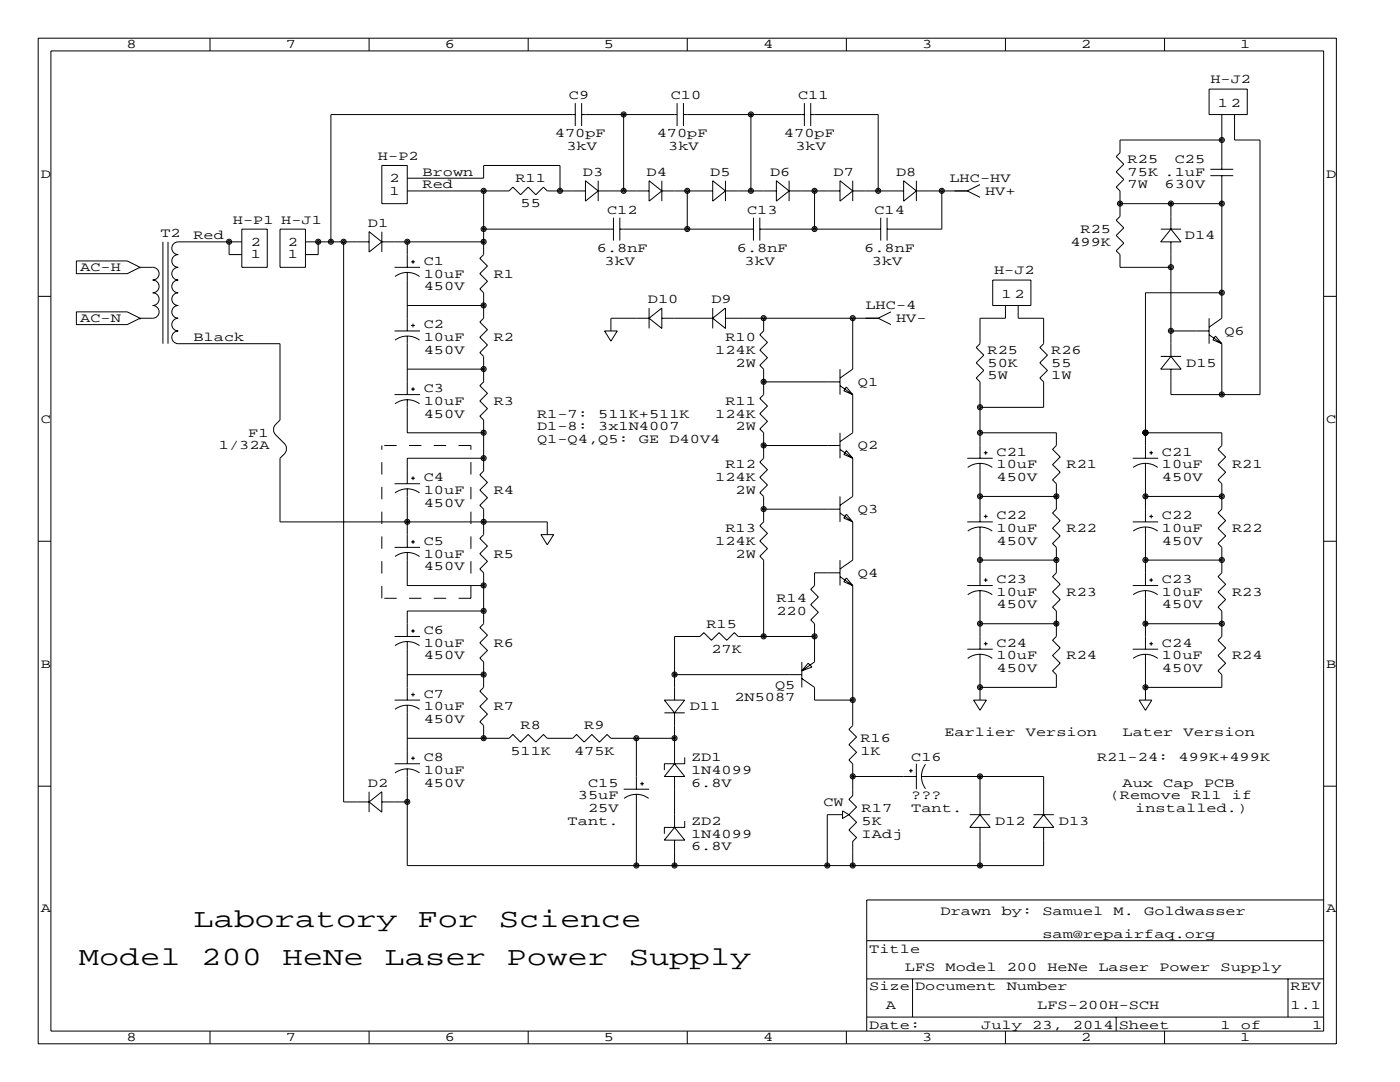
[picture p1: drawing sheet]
<svg xmlns="http://www.w3.org/2000/svg" width="279mm" height="216mm" viewBox="0 0 279 216" stroke-linecap="round" stroke-linejoin="round" font-family="sans-serif">
<g fill="none" stroke="#000" stroke-width=".2">
<path d="M7.6 7.6h259.1v200.7h-259.1zM10.2 10.2h254v195.5h-254zM41.9 7.6v2.6M73.7 7.6v2.6M105.4 7.6v2.6M137.2 7.6v2.6M168.9 7.6v2.6M200.7 7.6v2.6M232.4 7.6v2.6M241.3 17.8h7.6v5.1h-7.6zM76.2 33h5.1v7.6h-5.1zM81.3 38.1h20.3l.8-.8 1.5 1.6 1.5-1.6 1.5 1.6 1.6-1.6 .7 .8h7.6"/>
<path d="M81.3 35.6h15.2v-2.6h15.3v5.1M96.5 38.1v12.7l-.7 .8 1.5 1.5-1.5 1.5 1.5 1.5-1.5 1.6 .7 .7v5.1l-.7 .8 1.5 1.5-1.5 1.5 1.5 1.5-1.5 1.6 .7 .7v5.1l-.7 .8 1.5 1.5-1.5 1.5 1.5 1.5-1.5 1.6 .7 .7v10.2l-.7 .7 1.5 1.6-1.5 1.5 1.5 1.5-1.5 1.5 .7 .8v5.1l-.7 .7 1.5 1.6-1.5 1.5 1.5 1.5-1.5 1.5 .7 .8v10.2l-.7 .7 1.5 1.5-1.5 1.6 1.5 1.5-1.5 1.5 .7 .8v5.1l-.7 .7 1.5 1.5-1.5 1.6 1.5 1.5-1.5 1.5 .7 .8v2.5M114.8 22.9h-48.8v25.4M114.8 20.6v4.5M116.1 22.9h19M116.1 20.6v4.5M116.8 36.1l2.6 2-2.6 2zM119.4 38.1h10.1M119.4 36.1v4M124.5 22.9v15.2M129.5 36.1l2.6 2-2.6 2zM132.1 38.1h10.1"/>
<path d="M132.1 36.1v4M135.1 20.6v4.5M136.4 22.9h24.1M136.4 20.6v4.5M137.2 38.1v7.6M142.2 36.1l2.6 2-2.6 2zM144.8 38.1h10.1M144.8 36.1v4M149.9 22.9v15.2M154.9 36.1l2.6 2-2.6 2zM157.5 38.1h10.1M157.5 36.1v4"/>
<path d="M160.5 20.6v4.5M161.8 22.9h13.5v15.2M161.8 20.6v4.5M162.6 38.1v7.6M167.6 36.1l2.6 2-2.6 2zM170.2 38.1h10.1M170.2 36.1v4M180.3 36.1l2.6 2-2.6 2zM182.9 38.1h10.1M182.9 36.1v4M188 38.1v7.6h-11M193 38.1l2.6 1.3"/>
<path d="M195.6 36.8l-2.6 1.3M241.6 33.8h4.5M241.6 35.1h4.5M243.8 27.9h-20.3v2.6l-.7 .7 1.5 1.6-1.5 1.5 1.5 1.5-1.5 1.5 .7 .8v5.1l-.7 .7 1.5 1.6-1.5 1.5 1.5 1.5-1.5 1.5 .7 .8v2.5h10.2M243.8 22.9v10.9M243.8 35.1v28.4l-2.5 1.8M246.4 22.9v5h5.1v50.8h-17.8v-5M7.6 59.1h2.6M15.2 52.1h10.2l2.5 1.2-2.5 1.3h-10.2zM27.9 53.3h2.6a1.27 1.27 0 0 1 1.3 1.3 1.27 1.27 0 0 1-1.3 1.3 1.27 1.27 0 0 1 1.2 1.2 1.27 1.27 0 0 1-1.2 1.3 1.27 1.27 0 0 1 1.3 1.3 1.27 1.27 0 0 1-1.3 1.3 1.27 1.27 0 0 1 1.3 1.2 1.27 1.27 0 0 1-1.3 1.3h-2.6M27.9 53.3h.1M32.5 48.3v20.3"/>
<path d="M33.5 48.3v20.3M45.7 48.3v2.5h2.6M48.3 48.3h-12.7a1.27 1.27 0 0 0-1.3 1.2 1.27 1.27 0 0 0 1.3 1.3 1.27 1.27 0 0 0-1.3 1.3 1.27 1.27 0 0 0 1.3 1.2 1.27 1.27 0 0 0-1.3 1.3 1.27 1.27 0 0 0 1.3 1.3 1.27 1.27 0 0 0-1.3 1.3 1.27 1.27 0 0 0 1.3 1.2 1.27 1.27 0 0 0-1.3 1.3 1.27 1.27 0 0 0 1.3 1.3 1.27 1.27 0 0 0-1.3 1.2 1.27 1.27 0 0 0 1.3 1.3 1.27 1.27 0 0 0-1.3 1.3 1.27 1.27 0 0 0 1.3 1.2 1.27 1.27 0 0 0-1.3 1.3 1.27 1.27 0 0 0 1.3 1.3h20.3v15.2l-1 1-.3 .5v.8l.3 .5 2 2 .2 .6v.7l-.2 .5-1 1v12.7h53.3v2.6M48.3 45.7h5v7.6h-5zM55.9 45.7h5.1v7.6h-5.1zM61 48.3h12.7M63.5 48.3v2.5h-2.5M68.6 48.3v111.7h5.1M73.7 46.2l2.5 2.1-2.5 2zM76.2 48.3h20.3M76.2 46.2v4.1M78.7 53.3h5.1"/>
<path d="M78.8 55.2a4.1 4.1 0 0 1 4.9 0M81.3 48.3v5M81.3 54.4v11.6M82 52.2h.8M82.4 51.9v.7M96.5 45.7h25.9M122.4 43.4v4.6M123.7 45.7h26.7M123.7 43.4v4.6M150.4 43.4v4.6M151.6 45.7h24.2M151.6 43.4v4.6"/>
<path d="M175.8 43.4v4.6M177 43.4v4.6M198.1 55.9h7.6v5.1h-7.6zM223.5 40.6h.1M223.5 40.6h20.3M231.6 45.7h4.1M233.7 40.6h.1M233.7 40.6v5.1M233.7 48.3v22.8M233.7 45.7l2 2.6h-4.1zM243.8 58.4h-15.2v33M264.2 59.1h2.5"/>
<path d="M15.2 62.2h10.2l2.5 1.3-2.5 1.3h-10.2zM27.9 63.5h.1M78.7 66h5.1M78.7 78.7h5.1M78.8 67.9a4.1 4.1 0 0 1 4.9 0M81.3 61h15.2M81.3 67.1v11.6M81.3 79.8v6.6h15.2M81.3 73.7h15.2M82 64.9h.8M82 77.6h.8M82.4 64.6v.7"/>
<path d="M82.4 77.3v.7M120.6 66h2.6l-1.3 2.1zM129.5 61.5v4M129.5 63.5l2.6-2v4zM129.5 63.5h-7.6v2.5M132.1 63.5h10.1M142.2 61.5v4M142.2 63.5l2.6-2v4zM144.8 63.5h30.5M152.4 63.5v2.5l-.8 .8 1.6 1.5-1.6 1.5 1.6 1.6-1.6 1.5 .8 .8v5l-.8 .8 1.6 1.5-1.6 1.5 1.6 1.6-1.6 1.5 .8 .8v5l-.8 .8 1.6 1.5-1.6 1.5 1.6 1.6-1.6 1.5 .8 .8v5l-.8 .8 1.6 1.5-1.6 1.5 1.6 1.6-1.6 1.5 .8 .8v15.2M152.4 76.2h15.2M167.6 73.7v5"/>
<path d="M167.6 77l2.6 1.7M168.9 77.2l1.3 1.5-1.8-.7zM170.2 63.5v10.2l-2.6 1.7M170.2 78.7v7.7l-2.6 1.7M175.3 63.5l2.5 1.3M177.8 62.2l-2.5 1.3M200.7 61v2.5h-5.1v5.1l-.8 .7 1.5 1.6-1.5 1.5 1.5 1.5-1.5 1.5 .8 .8v15.2M203.2 61v2.5h5.1v5.1l-.8 .7 1.5 1.6-1.5 1.5 1.5 1.5-1.5 1.5 .8 .8v5.1h-12.7M231.6 71.1h4.1M233.7 66h7.6M233.7 71.1l2 2.6h-4.1zM241.3 63.5v5.1"/>
<path d="M241.3 66.8l2.5 1.8M242.6 67.1l1.2 1.5-1.7-.8zM243.8 68.6v10.1M78.7 96.5h5.1M78.8 80.6a4.1 4.1 0 0 1 4.9 0M78.8 98.4a4.1 4.1 0 0 1 4.9 0M81.3 97.5v11.7M82 95.4h.8M82.4 95v.8M96.5 91.4h-15.2v5.1M152.4 88.9h15.2M167.6 86.4v5"/>
<path d="M167.6 99.1v5M167.6 89.7l2.6 1.7M168.9 89.9l1.3 1.5-1.8-.7zM170.2 91.4v7.7l-2.6 1.7M193 91.4h5.1M193.1 93.3a4.1 4.1 0 0 1 4.9 0M195.6 92.5v11.6M195.6 86.4h15.2v2.5l-.7 .8 1.5 1.5-1.5 1.5 1.5 1.5-1.5 1.6 .7 .7v5.1l-.7 .8 1.5 1.5-1.5 1.5 1.5 1.5-1.5 1.6 .7 .7v5.1l-.7 .8 1.5 1.5-1.5 1.5 1.5 1.5-1.5 1.6 .7 .7v5.1l-.7 .8 1.5 1.5-1.5 1.5 1.5 1.5-1.5 1.6 .7 .7v2.6h-15.2M195.6 99.1h15.2M196.3 90.3h.8M196.7 90v.7M226.1 91.4h5"/>
<path d="M226.2 93.3a4.1 4.1 0 0 1 4.8 0M228.6 86.4h.1M228.6 86.4h15.2v2.5l-.7 .8 1.5 1.5-1.5 1.5 1.5 1.5-1.5 1.6 .7 .7v5.1l-.7 .8 1.5 1.5-1.5 1.5 1.5 1.5-1.5 1.6 .7 .7v5.1l-.7 .8 1.5 1.5-1.5 1.5 1.5 1.5-1.5 1.6 .7 .7v5.1l-.7 .8 1.5 1.5-1.5 1.5 1.5 1.5-1.5 1.6 .7 .7v2.6h-15.2M228.6 92.5v11.6M228.6 99.1h15.2M229.4 90.3h.7M229.7 90v.7M7.6 108h2.6M78.7 109.2h5.1M78.8 111.1a4.1 4.1 0 0 1 4.9 0M81.3 110.2v6.6h15.2M82 108.1h.8"/>
<path d="M82.4 107.7v.8M107.9 106.7h2.6l-1.3 2zM152.4 101.6h15.2M167.6 111.8v5M167.6 102.4l2.6 1.7M167.6 114.3h-5v2.5l-.8 .8 1.5 1.5-1.5 1.5 1.5 1.6-1.5 1.5 .8 .8v7.6l-2.6 1.8M167.6 115.1l2.6 1.7M168.9 102.6l1.3 1.5-1.8-.7zM168.9 115.3l1.3 1.5-1.8-.7zM170.2 104.1v7.7l-2.6 1.7M170.2 116.8v28l-.8 .7 1.5 1.6-1.5 1.5 1.5 1.5-1.5 1.5 .8 .8v6.3l-.8 .8 1.5 1.5-1.5 1.6M193 104.1h5.1"/>
<path d="M193 116.8h5.1M193.1 106a4.1 4.1 0 0 1 4.9 0M193.1 118.7a4.1 4.1 0 0 1 4.9 0M195.6 105.2v11.6M195.6 117.9v11.6M195.6 111.8h15.2M196.3 103h.8M196.3 115.7h.8M196.7 102.7v.7M196.7 115.4v.7M226.1 104.1h5M226.1 116.8h5"/>
<path d="M226.2 106a4.1 4.1 0 0 1 4.8 0M226.2 118.7a4.1 4.1 0 0 1 4.8 0M228.6 105.2v11.6M228.6 117.9v11.6M228.6 111.8h15.2M229.4 103h.7M229.4 115.7h.7M229.7 102.7v.7M229.7 115.4v.7M264.2 108h2.5M78.7 139.7h5.1M78.7 127h5.1"/>
<path d="M78.8 128.8a4.1 4.1 0 0 1 4.9 0M81.3 128v11.7M81.3 134.6h15.2M82 125.9h.8M82 138.6h.8M82.4 125.5v.8M82.4 138.2v.8M96.5 121.9h-15.2v5.1M132.6 139.7h4.1l-2.1 2.5zM134.6 134.6h25.4M160 135.4l2.6 1.8v2.5h7.6M160 132.1v5.1"/>
<path d="M161.3 132.3l.8 .8-2.1 .8zM162.6 127h-15.3l-.7-.8-1.6 1.6-1.5-1.6-1.5 1.6-1.5-1.6-.8 .8h-5.1v12.7M193 129.5h5.1M193.1 131.4a4.1 4.1 0 0 1 4.9 0M194.3 139.7h2.5l-1.2 2zM195.6 130.6v9.1M195.6 124.5h15.2M196.3 128.4h.8M196.7 128.1v.7M226.1 129.5h5M226.2 131.4a4.1 4.1 0 0 1 4.8 0M227.3 139.7h2.6l-1.3 2z"/>
<path d="M228.6 130.6v9.1M228.6 124.5h15.2M229.4 128.4h.7M229.7 128.1v.7M7.6 156.9h2.6M73.7 158v4.1M78.7 152.4h5.1M78.8 141.5a4.1 4.1 0 0 1 4.9 0M78.8 154.2a4.1 4.1 0 0 1 4.9 0M81.3 140.7v11.7M81.3 153.4v19.3h127v-7.6M81.3 147.3h20.3l.8-.7 1.5 1.5 1.5-1.5 1.5 1.5 1.6-1.5 .7 .7h5.1l.8-.7 1.5 1.5 1.5-1.5 1.5 1.5 1.6-1.5 .7 .7h12.7"/>
<path d="M82 151.3h.8M82.4 150.9v.8M124.5 157.5h5M124.6 159.3a4.1 4.1 0 0 1 4.8 0M127 147.3v10.2M127 158.5v14.2M127.8 156.4h.7M128.1 156v.8M132.6 142.2h4.1M134.6 152.4l2.1 2.5h-4.1zM134.6 142.2v10.2M134.6 154.9v10.2"/>
<path d="M136.7 151.1v1.3h-4.1v1.3M170.2 154.9h12.7M181.4 153.8h.8M181.8 153.4v.8M182.9 152.4v5.1M183.9 154.9h24.4v7.7M184.7 152.5a4.1 4.1 0 0 0 0 4.9M195.6 154.9v7.7M264.2 156.9h2.5M73.7 160l2.5-2v4.1zM76.2 160h5.1M134.6 167.6v5.1"/>
<path d="M134.6 165.1l2.1 2.5h-4.1zM136.7 163.8v1.3h-4.1v1.3M168.1 162.6h-3v10.1M168.1 161.8l1.3 .8-1.3 .7zM169.4 162.6l1.5 1.5-1.5 1.5 1.5 1.5-.7 .8v4.8M193.5 162.6h4.1M195.6 165.1v7.6M195.6 162.6l2 2.5h-4.1zM206.2 162.6h4.1M208.3 162.6l2 2.5h-4.1zM264.2 179.6h-91.2v26.1M173 195.3h91.2"/>
<path d="M173 187.7h91.2M182.1 195.3v7.6M257 195.3v7.6M41.9 205.7v2.6M73.7 205.7v2.6M105.4 205.7v2.6M137.2 205.7v2.6M168.9 205.7v2.6M173 202.9h91.2M200.7 205.7v2.6M222.8 202.9v2.8M232.4 205.7v2.6"/>
<circle cx="96.5" cy="38.1" r=".51"/>
<circle cx="96.5" cy="38.1" r=".25"/>
<circle cx="111.8" cy="38.1" r=".51"/>
<circle cx="111.8" cy="38.1" r=".25"/>
<circle cx="124.5" cy="22.8" r=".51"/>
<circle cx="124.5" cy="38.1" r=".51"/>
<circle cx="124.5" cy="22.8" r=".25"/>
<circle cx="124.5" cy="38.1" r=".25"/>
<circle cx="137.2" cy="38.1" r=".51"/>
<circle cx="137.2" cy="38.1" r=".25"/>
<circle cx="149.9" cy="22.8" r=".51"/>
<circle cx="149.9" cy="38.1" r=".51"/>
<circle cx="149.9" cy="22.8" r=".25"/>
<circle cx="149.9" cy="38.1" r=".25"/>
<circle cx="162.6" cy="38.1" r=".51"/>
<circle cx="162.6" cy="38.1" r=".25"/>
<circle cx="175.3" cy="38.1" r=".51"/>
<circle cx="175.3" cy="38.1" r=".25"/>
<circle cx="188" cy="38.1" r=".51"/>
<circle cx="188" cy="38.1" r=".25"/>
<circle cx="243.8" cy="27.9" r=".51"/>
<circle cx="243.8" cy="27.9" r=".25"/>
<circle cx="45.7" cy="48.2" r=".51"/>
<circle cx="45.7" cy="48.2" r=".25"/>
<circle cx="63.5" cy="48.2" r=".51"/>
<circle cx="63.5" cy="48.2" r=".25"/>
<circle cx="66" cy="48.2" r=".51"/>
<circle cx="66" cy="48.2" r=".25"/>
<circle cx="68.6" cy="48.2" r=".51"/>
<circle cx="68.6" cy="48.2" r=".25"/>
<circle cx="81.3" cy="48.2" r=".51"/>
<circle cx="81.3" cy="48.2" r=".25"/>
<circle cx="96.5" cy="45.7" r=".51"/>
<circle cx="96.5" cy="48.2" r=".51"/>
<circle cx="96.5" cy="48.2" r=".25"/>
<circle cx="96.5" cy="45.7" r=".25"/>
<circle cx="137.2" cy="45.7" r=".51"/>
<circle cx="137.2" cy="45.7" r=".25"/>
<circle cx="162.6" cy="45.7" r=".51"/>
<circle cx="162.6" cy="45.7" r=".25"/>
<circle cx="223.5" cy="40.6" r=".51"/>
<circle cx="223.5" cy="40.6" r=".25"/>
<circle cx="233.7" cy="53.3" r=".51"/>
<circle cx="233.7" cy="40.6" r=".51"/>
<circle cx="233.7" cy="40.6" r=".25"/>
<circle cx="233.7" cy="53.3" r=".25"/>
<circle cx="243.8" cy="40.6" r=".51"/>
<circle cx="243.8" cy="58.4" r=".51"/>
<circle cx="243.8" cy="40.6" r=".25"/>
<circle cx="243.8" cy="58.4" r=".25"/>
<circle cx="96.5" cy="60.9" r=".51"/>
<circle cx="96.5" cy="73.6" r=".51"/>
<circle cx="96.5" cy="73.6" r=".25"/>
<circle cx="96.5" cy="60.9" r=".25"/>
<circle cx="152.4" cy="76.2" r=".51"/>
<circle cx="152.4" cy="63.5" r=".51"/>
<circle cx="152.4" cy="63.5" r=".25"/>
<circle cx="152.4" cy="76.2" r=".25"/>
<circle cx="170.2" cy="63.5" r=".51"/>
<circle cx="170.2" cy="63.5" r=".25"/>
<circle cx="233.7" cy="66" r=".51"/>
<circle cx="233.7" cy="66" r=".25"/>
<circle cx="243.8" cy="78.7" r=".51"/>
<circle cx="243.8" cy="78.7" r=".25"/>
<circle cx="96.5" cy="86.3" r=".51"/>
<circle cx="96.5" cy="91.4" r=".51"/>
<circle cx="96.5" cy="86.3" r=".25"/>
<circle cx="96.5" cy="91.4" r=".25"/>
<circle cx="152.4" cy="88.9" r=".51"/>
<circle cx="152.4" cy="88.9" r=".25"/>
<circle cx="195.6" cy="99" r=".51"/>
<circle cx="195.6" cy="81.3" r=".51"/>
<circle cx="195.6" cy="86.3" r=".51"/>
<circle cx="195.6" cy="81.3" r=".25"/>
<circle cx="195.6" cy="99" r=".25"/>
<circle cx="195.6" cy="86.3" r=".25"/>
<circle cx="210.8" cy="99" r=".51"/>
<circle cx="210.8" cy="99" r=".25"/>
<circle cx="228.6" cy="99" r=".51"/>
<circle cx="228.6" cy="86.3" r=".51"/>
<circle cx="228.6" cy="99" r=".25"/>
<circle cx="228.6" cy="86.3" r=".25"/>
<circle cx="243.8" cy="99" r=".51"/>
<circle cx="243.8" cy="99" r=".25"/>
<circle cx="81.3" cy="104.1" r=".51"/>
<circle cx="81.3" cy="104.1" r=".25"/>
<circle cx="96.5" cy="116.8" r=".51"/>
<circle cx="96.5" cy="104.1" r=".51"/>
<circle cx="96.5" cy="116.8" r=".25"/>
<circle cx="96.5" cy="104.1" r=".25"/>
<circle cx="152.4" cy="101.6" r=".51"/>
<circle cx="152.4" cy="101.6" r=".25"/>
<circle cx="195.6" cy="111.7" r=".51"/>
<circle cx="195.6" cy="111.7" r=".25"/>
<circle cx="210.8" cy="111.7" r=".51"/>
<circle cx="210.8" cy="111.7" r=".25"/>
<circle cx="228.6" cy="111.7" r=".51"/>
<circle cx="228.6" cy="111.7" r=".25"/>
<circle cx="243.8" cy="111.7" r=".51"/>
<circle cx="243.8" cy="111.7" r=".25"/>
<circle cx="96.5" cy="134.6" r=".51"/>
<circle cx="96.5" cy="121.9" r=".51"/>
<circle cx="96.5" cy="134.6" r=".25"/>
<circle cx="96.5" cy="121.9" r=".25"/>
<circle cx="134.6" cy="134.6" r=".51"/>
<circle cx="134.6" cy="134.6" r=".25"/>
<circle cx="152.4" cy="127" r=".51"/>
<circle cx="152.4" cy="127" r=".25"/>
<circle cx="162.6" cy="127" r=".51"/>
<circle cx="162.6" cy="127" r=".25"/>
<circle cx="170.2" cy="139.7" r=".51"/>
<circle cx="170.2" cy="139.7" r=".25"/>
<circle cx="195.6" cy="137.1" r=".51"/>
<circle cx="195.6" cy="124.4" r=".51"/>
<circle cx="195.6" cy="137.1" r=".25"/>
<circle cx="195.6" cy="124.4" r=".25"/>
<circle cx="210.8" cy="124.4" r=".51"/>
<circle cx="210.8" cy="124.4" r=".25"/>
<circle cx="228.6" cy="137.1" r=".51"/>
<circle cx="228.6" cy="124.4" r=".51"/>
<circle cx="228.6" cy="137.1" r=".25"/>
<circle cx="228.6" cy="124.4" r=".25"/>
<circle cx="243.8" cy="124.4" r=".51"/>
<circle cx="243.8" cy="124.4" r=".25"/>
<circle cx="81.3" cy="160" r=".51"/>
<circle cx="81.3" cy="160" r=".25"/>
<circle cx="96.5" cy="147.3" r=".51"/>
<circle cx="96.5" cy="147.3" r=".25"/>
<circle cx="127" cy="147.3" r=".51"/>
<circle cx="127" cy="147.3" r=".25"/>
<circle cx="134.6" cy="147.3" r=".51"/>
<circle cx="134.6" cy="147.3" r=".25"/>
<circle cx="170.2" cy="154.9" r=".51"/>
<circle cx="170.2" cy="154.9" r=".25"/>
<circle cx="195.6" cy="154.9" r=".51"/>
<circle cx="195.6" cy="154.9" r=".25"/>
<circle cx="127" cy="172.7" r=".51"/>
<circle cx="127" cy="172.7" r=".25"/>
<circle cx="134.6" cy="172.7" r=".51"/>
<circle cx="134.6" cy="172.7" r=".25"/>
<circle cx="165.1" cy="172.7" r=".51"/>
<circle cx="165.1" cy="172.7" r=".25"/>
<circle cx="170.2" cy="172.7" r=".51"/>
<circle cx="170.2" cy="172.7" r=".25"/>
<circle cx="195.6" cy="172.7" r=".51"/>
<circle cx="195.6" cy="172.7" r=".25"/>
</g>
<path d="M94 88.9h-17.8M76.2 119.4v-30.5M94 119.4v-30.5M94 119.4h-17.8" fill="none" stroke="#000" stroke-width=".2" stroke-dasharray="2.5" stroke-linecap="butt"/>
<g font-size="5.3">
<text x="38.6" y="184.9">Laboratory</text>
<text x="83.3" y="184.9">For</text>
<text x="99.6" y="184.9">Science</text>
<text x="15.7" y="192.5">Model</text>
<text x="40.1" y="192.5">200</text>
<text x="56.4" y="192.5">HeNe</text>
<text x="76.7" y="192.5">Laser</text>
<text x="101.1" y="192.5">Power</text>
<text x="125.5" y="192.5">Supply</text>
</g>
<g font-size="2.6">
<text x="25.3" y="9.7">8</text>
<text x="57" y="9.7">7</text>
<text x="88.8" y="9.7">6</text>
<text x="120.5" y="9.7">5</text>
<text x="152.3" y="9.7">4</text>
<text x="184" y="9.7">3</text>
<text x="215.8" y="9.7">2</text>
<text x="247.5" y="9.7">1</text>
<text x="241.6" y="16.5">H-J2</text>
<text x="113.5" y="19.8">C9</text>
<text x="133.9" y="19.8">C10</text>
<text x="159.3" y="19.8">C11</text>
<text x="243.1" y="21.3">1 2</text>
<text x="110.7" y="27.4">470pF</text>
<text x="113" y="30">3kV</text>
<text x="131.1" y="27.4">470pF</text>
<text x="133.3" y="30">3kV</text>
<text x="156.5" y="27.4">470pF</text>
<text x="158.7" y="30">3kV</text>
<text x="8.1" y="35.5">D</text>
<text x="75.4" y="32">H-P2</text>
<text x="84.3" y="35.1">Brown</text>
<text x="116.3" y="35.1">D3</text>
<text x="129" y="35.1">D4</text>
<text x="141.7" y="35.1">D5</text>
<text x="153.7" y="35.1">D6</text>
<text x="166.4" y="35.1">D7</text>
<text x="178.8" y="35.1">D8</text>
<text x="225" y="32.5">R25</text>
<text x="225" y="35.1">75K .1uF</text>
<text x="234.4" y="32.5">C25</text>
<text x="264.7" y="35.5">D</text>
<text x="77.7" y="38.9">1</text>
<text x="77.7" y="36.3">2</text>
<text x="84.3" y="37.6">Red</text>
<text x="102.9" y="36.3">R11</text>
<text x="103.9" y="41.4">55</text>
<text x="189.5" y="36.3">LHC-HV</text>
<text x="196.6" y="38.9">HV+</text>
<text x="225" y="37.6">7W</text>
<text x="232.4" y="37.6">630V</text>
<text x="32" y="47.2">T2</text>
<text x="38.6" y="47.8">Red</text>
<text x="46.5" y="44.7">H-P1 H-J1</text>
<text x="73.4" y="45.2">D1</text>
<text x="121.2" y="42.7">C12</text>
<text x="149.1" y="42.7">C13</text>
<text x="174.5" y="42.7">C14</text>
<text x="215.6" y="46.5">R25</text>
<text x="236.5" y="47.8">D14</text>
<text x="50" y="51.6">1</text>
<text x="50" y="49">2</text>
<text x="57.4" y="51.6">1</text>
<text x="57.4" y="49">2</text>
<text x="84.6" y="52.8">C1</text>
<text x="119.1" y="50.3">6.8nF</text>
<text x="120.6" y="52.8">3kV</text>
<text x="147.1" y="50.3">6.8nF</text>
<text x="148.6" y="52.8">3kV</text>
<text x="172.5" y="50.3">6.8nF</text>
<text x="174" y="52.8">3kV</text>
<text x="213.6" y="49">499K</text>
<text x="16" y="54.1">AC-H</text>
<text x="84.6" y="55.4">10uF</text>
<text x="84.6" y="57.9">450V</text>
<text x="98.6" y="55.4">R1</text>
<text x="198.4" y="54.6">H-J2</text>
<text x="199.9" y="59.4">1 2</text>
<text x="16" y="64.3">AC-N</text>
<text x="84.6" y="65.5">C2</text>
<text x="129.3" y="60.5">D10</text>
<text x="142" y="60.5">D9</text>
<text x="172.7" y="61.7">LHC-4</text>
<text x="178.8" y="64.3">HV-</text>
<text x="38.6" y="68.1">Black</text>
<text x="84.6" y="68.1">10uF</text>
<text x="84.6" y="70.6">450V</text>
<text x="98.6" y="68.1">R2</text>
<text x="142.7" y="70.6">124K</text>
<text x="144.8" y="68.1">R10</text>
<text x="197.1" y="70.6">R25</text>
<text x="209.8" y="70.6">R26</text>
<text x="244.3" y="66.8">Q6</text>
<text x="146.8" y="73.2">2W</text>
<text x="171.2" y="77">Q1</text>
<text x="197.1" y="73.2">50K</text>
<text x="197.1" y="75.7">5W</text>
<text x="209.8" y="73.2">55</text>
<text x="209.8" y="75.7">1W</text>
<text x="236.7" y="73.2">D15</text>
<text x="84.6" y="78.2">C3</text>
<text x="84.6" y="80.8">10uF</text>
<text x="84.6" y="83.3">450V</text>
<text x="98.6" y="80.8">R3</text>
<text x="107.2" y="83.3">R1-7:</text>
<text x="119.4" y="83.3">511K+511K</text>
<text x="142.7" y="83.3">124K</text>
<text x="144.8" y="80.8">R11</text>
<text x="8.1" y="84.3">C</text>
<text x="43.7" y="89.7">1/32A</text>
<text x="49.5" y="87.1">F1</text>
<text x="107.2" y="85.9">D1-8:</text>
<text x="107.2" y="88.4">Q1-Q4,Q5:</text>
<text x="119.4" y="85.9">3x1N4007</text>
<text x="127.5" y="88.4">GE</text>
<text x="133.6" y="88.4">D40V4</text>
<text x="146.8" y="85.9">2W</text>
<text x="171.2" y="89.7">Q2</text>
<text x="264.7" y="84.3">C</text>
<text x="144.8" y="93.5">R12</text>
<text x="198.9" y="90.9">C21</text>
<text x="198.9" y="93.5">10uF</text>
<text x="212.9" y="93.5">R21</text>
<text x="231.9" y="90.9">C21</text>
<text x="231.9" y="93.5">10uF</text>
<text x="245.9" y="93.5">R21</text>
<text x="84.6" y="96">C4</text>
<text x="84.6" y="98.6">10uF</text>
<text x="84.6" y="101.1">450V</text>
<text x="98.6" y="98.6">R4</text>
<text x="142.7" y="96">124K</text>
<text x="146.8" y="98.6">2W</text>
<text x="198.9" y="96">450V</text>
<text x="231.9" y="96">450V</text>
<text x="144.8" y="106.2">R13</text>
<text x="171.2" y="102.4">Q3</text>
<text x="198.9" y="103.6">C22</text>
<text x="198.9" y="106.2">10uF</text>
<text x="212.9" y="106.2">R22</text>
<text x="231.9" y="103.6">C22</text>
<text x="231.9" y="106.2">10uF</text>
<text x="245.9" y="106.2">R22</text>
<text x="84.6" y="108.7">C5</text>
<text x="84.6" y="111.3">10uF</text>
<text x="84.6" y="113.8">450V</text>
<text x="98.6" y="111.3">R5</text>
<text x="142.7" y="108.7">124K</text>
<text x="146.8" y="111.3">2W</text>
<text x="198.9" y="108.7">450V</text>
<text x="231.9" y="108.7">450V</text>
<text x="171.2" y="115.1">Q4</text>
<text x="198.9" y="116.3">C23</text>
<text x="198.9" y="118.9">10uF</text>
<text x="212.9" y="118.9">R23</text>
<text x="231.9" y="116.3">C23</text>
<text x="231.9" y="118.9">10uF</text>
<text x="245.9" y="118.9">R23</text>
<text x="141" y="125.2">R15</text>
<text x="154.9" y="120.1">R14</text>
<text x="154.9" y="122.7">220</text>
<text x="198.9" y="121.4">450V</text>
<text x="231.9" y="121.4">450V</text>
<text x="84.6" y="126.5">C6</text>
<text x="84.6" y="129">10uF</text>
<text x="84.6" y="131.6">450V</text>
<text x="98.6" y="129">R6</text>
<text x="142" y="130.3">27K</text>
<text x="198.9" y="129">C24</text>
<text x="198.9" y="131.6">10uF</text>
<text x="212.9" y="131.6">R24</text>
<text x="231.9" y="129">C24</text>
<text x="231.9" y="131.6">10uF</text>
<text x="245.9" y="131.6">R24</text>
<text x="8.1" y="133.2">B</text>
<text x="154.7" y="137.4">Q5</text>
<text x="198.9" y="134.1">450V</text>
<text x="231.9" y="134.1">450V</text>
<text x="264.7" y="133.2">B</text>
<text x="84.6" y="139.2">C7</text>
<text x="84.6" y="141.7">10uF</text>
<text x="98.6" y="141.7">R7</text>
<text x="137.7" y="141.7">D11</text>
<text x="146.6" y="140">2N5087</text>
<text x="84.6" y="144.3">450V</text>
<text x="103.9" y="145.5">R8</text>
<text x="116.6" y="145.5">R9</text>
<text x="171.7" y="148.1">R16</text>
<text x="188.5" y="146.8">Earlier</text>
<text x="204.7" y="146.8">Version</text>
<text x="224" y="146.8">Later</text>
<text x="236.2" y="146.8">Version</text>
<text x="84.6" y="151.9">C8</text>
<text x="84.6" y="154.4">10uF</text>
<text x="101.9" y="150.6">511K</text>
<text x="114.6" y="150.6">475K</text>
<text x="137.9" y="151.9">ZD1</text>
<text x="137.9" y="154.4">1N4099</text>
<text x="171.7" y="150.6">1K</text>
<text x="181.9" y="151.9">C16</text>
<text x="218.9" y="151.9">R21-24:</text>
<text x="235.2" y="151.9">499K+499K</text>
<text x="73.4" y="157">D2</text>
<text x="84.6" y="157">450V</text>
<text x="115.3" y="159.5">35uF</text>
<text x="117.3" y="157">C15</text>
<text x="137.9" y="157">6.8V</text>
<text x="164.3" y="160.8">CW</text>
<text x="181.9" y="159.5">???</text>
<text x="221.5" y="159.5">(Remove</text>
<text x="224" y="157">Aux</text>
<text x="232.2" y="157">Cap</text>
<text x="237.7" y="159.5">R11</text>
<text x="240.3" y="157">PCB</text>
<text x="245.9" y="159.5">if</text>
<text x="113.3" y="164.6">Tant.</text>
<text x="117.3" y="162.1">25V</text>
<text x="137.9" y="164.6">ZD2</text>
<text x="137.9" y="167.1">1N4099</text>
<text x="172" y="162.1">R17</text>
<text x="172" y="164.6">5K</text>
<text x="172" y="167.1">IAdj</text>
<text x="181.9" y="162.1">Tant.</text>
<text x="198.6" y="164.6">D12</text>
<text x="211.3" y="164.6">D13</text>
<text x="226.6" y="162.1">installed.)</text>
<text x="137.9" y="169.7">6.8V</text>
<text x="8.1" y="182.1">A</text>
<text x="187.7" y="182.6">Drawn</text>
<text x="199.9" y="182.6">by:</text>
<text x="208" y="182.6">Samuel</text>
<text x="222.2" y="182.6">M.</text>
<text x="228.3" y="182.6">Goldwasser</text>
<text x="264.7" y="182.1">A</text>
<text x="173.5" y="190.2">Title</text>
<text x="208" y="187.2">sam@repairfaq.org</text>
<text x="173.5" y="197.6">Size Document</text>
<text x="180.6" y="193.8">LFS</text>
<text x="188.7" y="193.8">Model</text>
<text x="200.9" y="197.6">Number</text>
<text x="200.9" y="193.8">200</text>
<text x="209" y="193.8">HeNe</text>
<text x="219.2" y="193.8">Laser</text>
<text x="231.4" y="193.8">Power</text>
<text x="243.6" y="193.8">Supply</text>
<text x="257.6" y="197.6">REV</text>
<text x="176.8" y="201.4">A</text>
<text x="207" y="201.4">LFS-200H-SCH</text>
<text x="257.6" y="201.4">1.1</text>
<text x="25.3" y="207.8">8</text>
<text x="57" y="207.8">7</text>
<text x="88.8" y="207.8">6</text>
<text x="120.5" y="207.8">5</text>
<text x="152.3" y="207.8">4</text>
<text x="173.5" y="205.2">Date:</text>
<text x="184" y="207.8">3</text>
<text x="195.8" y="205.2">July</text>
<text x="206" y="205.2">23,</text>
<text x="214.1" y="205.2">2014 Sheet</text>
<text x="215.8" y="207.8">2</text>
<text x="243.6" y="205.2">1</text>
<text x="247.5" y="207.8">1</text>
<text x="247.7" y="205.2">of</text>
<text x="261.9" y="205.2">1</text>
</g>
</svg>
